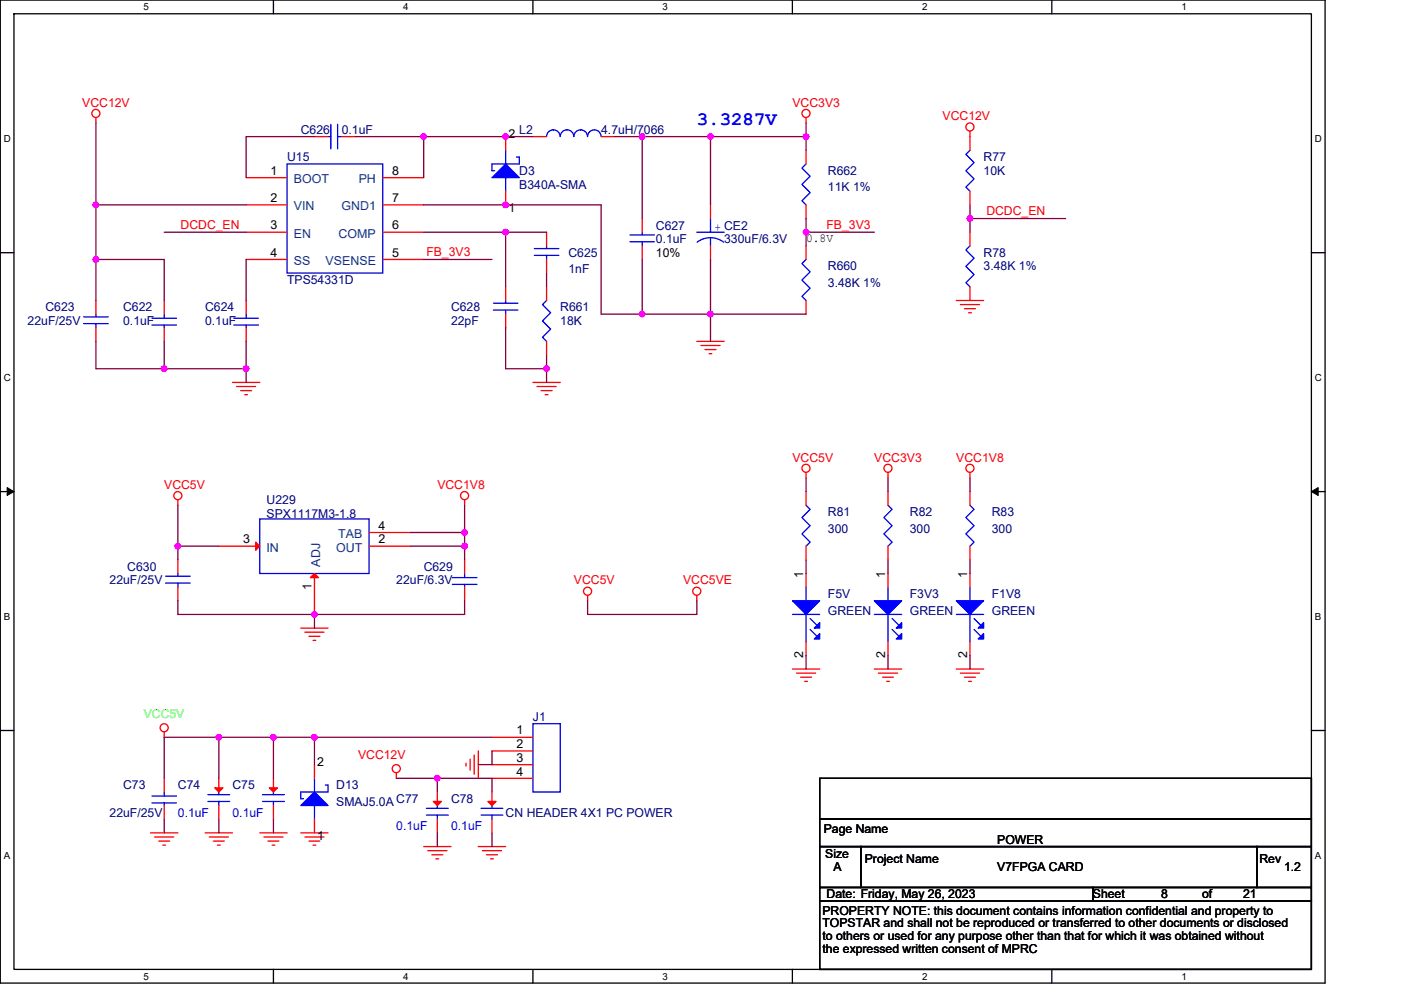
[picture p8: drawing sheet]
<svg xmlns="http://www.w3.org/2000/svg" width="297mm" height="210mm" viewBox="0 0 297 210" stroke-linecap="round" stroke-linejoin="round" font-family="sans-serif">
<path d="M.1 0h280.8v208.5h-280.8zM3 2.9h275v202.7h-275z" fill="none" stroke="#000" stroke-width=".28"/>
<g fill="#fff">
<path d="M30.5 .3h1.1v2.3h-1.1z"/>
<path d="M30.5 205.9h1.1v2.3h-1.1z"/>
</g>
<path d="M58 0v2.9M58 205.6v2.9" fill="none" stroke="#000" stroke-width=".28"/>
<g fill="#fff">
<path d="M85.5 .3h1.1v2.3h-1.1z"/>
<path d="M85.5 205.9h1.1v2.3h-1.1z"/>
</g>
<path d="M113 0v2.9M113 205.6v2.9" fill="none" stroke="#000" stroke-width=".28"/>
<g fill="#fff">
<path d="M140.5 .3h1.1v2.3h-1.1z"/>
<path d="M140.5 205.9h1.1v2.3h-1.1z"/>
</g>
<path d="M168 0v2.9M168 205.6v2.9" fill="none" stroke="#000" stroke-width=".28"/>
<g fill="#fff">
<path d="M195.5 .3h1.2v2.3h-1.2z"/>
<path d="M195.5 205.9h1.2v2.3h-1.2z"/>
</g>
<path d="M223 0v2.9M223 205.6v2.9" fill="none" stroke="#000" stroke-width=".28"/>
<g fill="#fff">
<path d="M250.5 .3h1.2v2.3h-1.2z"/>
<path d="M250.5 205.9h1.2v2.3h-1.2z"/>
<path d="M.8 28.3h1.5v2.3h-1.5z"/>
<path d="M278.8 28.3h1.5v2.3h-1.5z"/>
<path d="M.8 78.9h1.5v2.3h-1.5z"/>
<path d="M278.8 78.9h1.5v2.3h-1.5z"/>
</g>
<path d="M.1 53.6h2.9M278 53.6h2.9" fill="none" stroke="#000" stroke-width=".28"/>
<g fill="#fff">
<path d="M.8 129.6h1.4v2.3h-1.4z"/>
<path d="M278.8 129.6h1.4v2.3h-1.4z"/>
</g>
<path d="M.1 104.3h2.9M278 104.3h2.9" fill="none" stroke="#000" stroke-width=".28"/>
<path d="M1.5 103.4l1.5 .9-1.5 .8zM278 104.3l1.5-.9v1.7z" fill="#000" stroke="#000" stroke-width=".21"/>
<g fill="#fff">
<path d="M.8 180.3h1.4v2.3h-1.4z"/>
<path d="M278.8 180.3h1.4v2.3h-1.4z"/>
</g>
<path d="M.1 154.9h2.9M278 154.9h2.9M173.8 179.6h8.7v8.6h-8.7zM173.8 165.1h104.2v8.7h-104.2zM173.8 173.8h104.2v5.8h-104.2zM182.5 179.6h84v8.6h-84zM266.5 179.6h11.5v8.6h-11.5zM173.8 188.2h57.9v2.9h-57.9zM173.8 191.1h104.2v14.5h-104.2zM231.7 188.2h46.3v2.9h-46.3z" fill="none" stroke="#000" stroke-width=".28"/>
<g fill="none" stroke="#f00" stroke-width=".28">
<path d="M20.3 24.9v1.2M52.2 37.7h8.7M66.7 29h2.9M72.5 29h2.9M81.1 37.7h8.7M107.2 29v2.9M113 29h2.9M127.5 29h2.9M170.9 24.9v1.2M170.9 31.9v2.9M205.7 27.8v4.1M52.2 43.5h8.7"/>
<path d="M52.2 49.3h8.7M52.2 55h8.7M81.1 55h8.7M81.1 49.3h8.7M81.1 43.5h8.7M107.2 40.6v2.9M115.9 49.3v2.9M115.9 55v2.9M136.2 46.4v2.9M136.2 52.2v2.8M150.6 43.5v2.9M150.6 52.2v2.8"/>
<path d="M170.9 52.2v2.8M170.9 43.5v2.9M205.7 40.6v2.9M205.7 49.3v2.9M20.3 63.7v2.9M20.3 69.5v2.9M34.8 69.5v2.9M34.8 63.7v2.9M52.2 69.5v2.9M52.2 63.7v2.9M107.2 60.8v2.9M107.2 66.6v2.9"/>
<path d="M115.9 72.4v2.9M115.9 60.8v2.9M147.7 72.4h5.8M148.6 73.3h4.1M149.5 74.1h2.3M150.3 75h.6M170.9 63.7v2.9M202.8 63.7h5.8M203.6 64.6h4.1M204.5 65.5h2.3M205.4 66.3h.5M205.7 60.8v2.9"/>
<path d="M49.3 81.1h5.8M50.2 82h4M51 82.8h2.3M51.9 83.7h.6M113 81.1h5.8M113.9 82h4M114.7 82.8h2.3M115.6 83.7h.6M37.7 118.7v2.9M37.7 106v1.2M46.4 115.8h8.7M78.2 115.8h8.7"/>
<path d="M78.2 112.9h8.7M98.5 106v1.2M98.5 118.7v2.9M170.9 104.3v2.9M170.9 115.8v2.9M170.9 100.2v1.2M188.3 104.3v2.9M188.3 115.8v2.9M188.3 100.2v1.2M205.7 100.2v1.2M205.7 104.3v2.9M205.7 115.8v2.9"/>
<path d="M37.7 124.5v2.9M63.8 133.2h5.8M64.6 134.1h4.1M65.5 135h2.3M66.4 135.8h.5M66.7 121.6v8.7M98.5 124.5v2.9M124.6 126.3v1.1M147.7 126.3v1.1M170.9 121.6v2.9M170.9 136.1v2.9M188.3 121.6v2.9"/>
<path d="M188.3 136.1v2.9M205.7 121.6v2.9M205.7 136.1v2.9M34.8 155.2v1.2M101.4 159.3v5.8M104.3 156.4h8.7M104.3 159.3h8.7M168 141.9h5.8M168.9 142.8h4M169.8 143.6h2.3M170.6 144.5h.6M185.4 141.9h5.8"/>
<path d="M186.2 142.8h4.1M187.1 143.6h2.3M188 144.5h.6M202.8 141.9h5.8M203.6 142.8h4.1M204.5 143.6h2.3M205.4 144.5h.5M31.9 176.7h5.8M32.8 177.5h4M33.7 178.4h2.3M34.5 179.3h.6M34.8 170.9v2.9"/>
<path d="M34.8 165.1v2.9M43.5 176.7h5.8M44.4 177.5h4M45.2 178.4h2.4M46.1 179.3h.6M46.4 170.9v2.9M46.4 165.1v2.9M55.1 176.7h5.8M55.9 177.5h4.1M56.8 178.4h2.3M57.7 179.3h.6M58 170.9v2.9"/>
<path d="M58 165.1v2.9M63.8 176.7h5.8M64.6 177.5h4.1M65.5 178.4h2.3M66.4 179.3h.5M66.7 173.8v2.9M66.7 162.2v2.9M84 163.9v1.2M89.8 179.6h5.8M92.7 173.8v2.9M92.7 168v2.9M98.8 161.9v.6"/>
<path d="M99.7 161v2.3M100.5 160.1v4.1M101.4 179.6h5.8M104.3 173.8v2.9M104.3 168v2.9M104.3 162.2h8.7M104.3 165.1h8.7M90.7 180.4h4.1M91.6 181.3h2.3M92.4 182.2h.6M102.3 180.4h4M103.1 181.3h2.4"/>
<path d="M104 182.2h.6"/>
<circle cx="20.3" cy="24.1" r=".86"/>
<circle cx="170.9" cy="24.1" r=".86"/>
<circle cx="205.6" cy="26.9" r=".86"/>
<circle cx="170.9" cy="99.3" r=".86"/>
<circle cx="188.3" cy="99.3" r=".86"/>
<circle cx="205.6" cy="99.3" r=".86"/>
<circle cx="37.7" cy="105.1" r=".86"/>
<circle cx="98.5" cy="105.1" r=".86"/>
<circle cx="124.6" cy="125.4" r=".86"/>
<circle cx="147.7" cy="125.4" r=".86"/>
<circle cx="34.8" cy="154.4" r=".86"/>
<circle cx="84" cy="163" r=".86"/>
</g>
<g fill="none" stroke="#00f" stroke-width=".28">
<path d="M60.9 34.8h20.2v23.1h-20.2zM69.6 29h.5M70.1 26.4v5.2M71.6 29h.9M71.6 26.4v5.2M107.2 31.9v2.9M107.2 37.7v2.9M109.5 33.3h.6v1.5h-5.8v1.4h.6M121.7 29a1.45 1.45 0 0 0-1.5-1.5 1.45 1.45 0 0 0-1.4 1.5 1.45 1.45 0 0 0-1.5-1.5 1.42 1.42 0 0 0-1.4 1.5M127.4 29a1.44 1.44 0 0 0-1.4-1.5 1.44 1.44 0 0 0-1.4 1.5 1.45 1.45 0 0 0-1.5-1.5 1.42 1.42 0 0 0-1.4 1.5M170.9 34.8l-.9 .8 1.8 1.8-1.8 1.7 1.8 1.8-1.8 1.7 .9 .9M205.7 31.9l-.9 .8 1.7 1.8-1.7 1.7 1.7 1.8-1.7 1.7 .9 .9"/>
<path d="M113.3 54.2h5.2M113.3 52.7h5.2M115.9 52.2v.5M115.9 54.2v.8M133.6 51.3h5.2M133.6 49.8h5.2M136.2 49.3v.5M136.2 51.3v.9M147.7 49.3h5.8M147.8 51.4a4.6 4.6 0 0 1 5.6 0M150.6 50.4v1.8M150.6 46.4v2.9"/>
<path d="M170.9 55l-.9 .9 1.8 1.8-1.8 1.7 1.8 1.7-1.8 1.8 .9 .8M205.7 52.2l-.9 .8 1.7 1.8-1.7 1.7 1.7 1.7-1.7 1.8 .9 .8M17.7 68.6h5.2M17.7 67.2h5.2M20.3 68.6v.9M20.3 66.6v.6M32.2 67.5h5.2M32.2 68.9h5.2M34.8 68.9v.6M34.8 66.6v.9M49.6 67.5h5.2M49.6 68.9h5.2"/>
<path d="M52.2 68.9v.6M52.2 66.6v.9M104.6 65.8h5.2M104.6 64.3h5.2M107.2 63.7v.6M107.2 65.8v.8M115.9 63.7l-.9 .9 1.8 1.7-1.8 1.8 1.8 1.7-1.8 1.7 .9 .9M55.1 110.1h23.1v11.5h-23.1zM170.9 107.2l.9 .8-1.8 1.8 1.8 1.7-1.8 1.7 1.8 1.8-.9 .8M188.3 107.2l.8 .8-1.7 1.8 1.7 1.7-1.7 1.7 1.7 1.8-.8 .8M205.7 107.2l.8 .8-1.7 1.8 1.7 1.7-1.7 1.7 1.7 1.8-.8 .8M35.1 123.7h5.2"/>
<path d="M35.1 122.2h5.2M37.7 121.6v.6M37.7 123.7v.8M95.9 122.5h5.2M95.9 124h5.2M98.5 124v.5M98.5 121.6v.9M168 130.3h5.8M170.9 124.5v2.9M170.9 130.3v5.8M171.8 131.2l1.4 1.5M171.8 133.5l1.4 1.5"/>
<path d="M185.4 130.3h5.8M188.3 124.5v2.9M188.3 130.3v5.8M189.1 131.2l1.5 1.5M189.1 133.5l1.5 1.5M202.8 130.3h5.8M205.7 124.5v2.9M205.7 130.3v5.8M206.5 131.2l1.5 1.5M206.5 133.5l1.5 1.5M113 153.5h5.8v14.5h-5.8zM32.2 168.8h5.2"/>
<path d="M32.2 170.3h5.2M34.8 170.3v.6M34.8 168v.8M44.1 170h4.6M44.1 168.6h4.6M46.4 168v.6M46.4 170v.9M55.7 170h4.6M55.7 168.6h4.6M58 168v.6M58 170v.9M66.7 165.1v2.9"/>
<path d="M66.7 170.9v2.9M69 166.5h.6v1.5h-5.8v1.4h.5M90.4 171.4h4.6M90.4 172.9h4.6M92.7 170.9v.6M92.7 172.9v.9M102 172.9h4.6M102 171.4h4.6M104.3 170.9v.6M104.3 172.9v.9"/>
</g>
<g fill="#f00" stroke="#f00" stroke-width=".28">
<path d="M103.4 170h1.8l-.9 .9z"/>
<path d="M91.9 170h1.7l-.9 .9z"/>
<path d="M54.2 115l.9 .8-.9 .9z"/>
<path d="M65.8 122.5l.9-.9 .8 .9z"/>
<path d="M45.5 167.1h1.8l-.9 .9z"/>
<path d="M57.1 167.1h1.7l-.8 .9z"/>
</g>
<g fill="#00f" stroke="#00f" stroke-width=".28">
<path d="M63.8 170.9l2.9-2.9 2.9 2.9z" fill-rule="evenodd"/>
<path d="M202.8 127.4h5.8l-2.9 2.9z" fill-rule="evenodd"/>
<path d="M208.6 132.1v1.1h-1.2z" fill-rule="evenodd"/>
<path d="M207.4 135.5l1.2-1.1v1.1z" fill-rule="evenodd"/>
<path d="M107.2 34.8l2.9 2.9h-5.8z" fill-rule="evenodd"/>
<path d="M185.4 127.4h5.8l-2.9 2.9z" fill-rule="evenodd"/>
<path d="M191.2 132.1v1.1h-1.2z" fill-rule="evenodd"/>
<path d="M190 135.5l1.2-1.1v1.1z" fill-rule="evenodd"/>
<path d="M168 127.4h5.8l-2.9 2.9z" fill-rule="evenodd"/>
<path d="M173.8 132.1v1.1h-1.2z" fill-rule="evenodd"/>
<path d="M172.6 135.5l1.2-1.1v1.1z" fill-rule="evenodd"/>
</g>
<g fill="none" stroke="#800040" stroke-width=".28">
<path d="M20.3 26.1v17.4M66.7 29h-14.5v8.7M75.4 29h14.4M89.8 29h23.2M89.8 29v8.7M130.4 29h5.8M136.2 29v17.4M136.2 29h14.4v14.5M150.6 29h20.3M170.9 26.1v2.9M170.9 29v2.9M20.3 43.5v11.5"/>
<path d="M20.3 43.5h31.9M20.3 55v8.7M20.3 55h14.5v8.7M34.8 49.3h17.4M52.2 55v8.7M89.8 55h14.5M89.8 43.5h37.7v23.1h8.7M89.8 49.3h17.4M107.2 49.3v11.5M107.2 49.3h8.7M115.9 57.9v2.9M136.2 55v11.6"/>
<path d="M150.6 55v11.6M170.9 49.3v2.9M170.9 46.4v2.9M170.9 49.3h14.5M205.7 43.5v2.9M205.7 46.4v2.9M205.7 46.4h20.2M20.3 72.4v5.8h14.5M34.8 78.2h17.4M34.8 72.4v5.8M52.2 72.4v5.8M52.2 78.2v2.9"/>
<path d="M107.2 69.5v8.7h8.7M115.9 78.2v2.9M115.9 75.3v2.9M136.2 66.6h14.4M150.6 66.6v5.8M150.6 66.6h20.3M37.7 107.2v11.5M37.7 115.8h8.7M86.9 115.8h11.6M86.9 112.9h11.6M98.5 107.2v5.7M98.5 112.9v2.9"/>
<path d="M98.5 115.8v2.9M170.9 118.7v2.9M170.9 101.4v2.9M188.3 118.7v2.9M188.3 101.4v2.9M205.7 118.7v2.9M205.7 101.4v2.9M37.7 127.4v2.9h29M66.7 130.3v2.9M98.5 127.4v2.9h-31.8M124.6 127.4v2.9h23.1v-2.9M170.9 139v2.9"/>
<path d="M188.3 139v2.9M205.7 139v2.9M46.4 156.4v8.7M46.4 156.4h11.6M46.4 156.4h-11.6v8.7M58 156.4v8.7M58 156.4h8.7M66.7 156.4v5.8M66.7 156.4h37.6M104.3 159.3v2.9h-2.9M34.8 173.8v2.9M46.4 173.8v2.9"/>
<path d="M58 173.8v2.9M84 165.1h8.7v2.9M92.7 176.7v2.9M92.7 165.1h11.6v2.9M104.3 176.7v2.9"/>
</g>
<g fill="#f0f" stroke="#f0f" stroke-width=".28">
<circle cx="92.7" cy="165.1" r=".57"/>
<circle cx="46.4" cy="156.4" r=".57"/>
<circle cx="58" cy="156.4" r=".57"/>
<circle cx="205.6" cy="46.3" r=".57"/>
<circle cx="66.7" cy="156.4" r=".57"/>
<circle cx="170.9" cy="29" r=".57"/>
<circle cx="170.9" cy="49.2" r=".57"/>
<circle cx="150.6" cy="66.6" r=".57"/>
<circle cx="136.1" cy="66.6" r=".57"/>
<circle cx="150.6" cy="29" r=".57"/>
<circle cx="136.1" cy="29" r=".57"/>
<circle cx="20.3" cy="55" r=".57"/>
<circle cx="20.3" cy="43.5" r=".57"/>
<circle cx="107.2" cy="29" r=".57"/>
<circle cx="107.2" cy="43.5" r=".57"/>
<circle cx="89.8" cy="29" r=".57"/>
<circle cx="34.8" cy="78.2" r=".57"/>
<circle cx="52.2" cy="78.2" r=".57"/>
<circle cx="107.2" cy="49.2" r=".57"/>
<circle cx="115.9" cy="78.2" r=".57"/>
<circle cx="66.7" cy="130.3" r=".57"/>
<circle cx="98.5" cy="115.8" r=".57"/>
<circle cx="98.5" cy="112.9" r=".57"/>
<circle cx="37.7" cy="115.8" r=".57"/>
</g>
<text font-size="4" fill="#00f" x="147.7" y="26.6">3.3287V</text>
<g font-size="2.6" fill="#f00">
<text x="17.4" y="22.6">VCC12V</text>
<text x="168" y="22.6">VCC3V3</text>
<text x="199.9" y="25.5">VCC12V</text>
<text x="209.1" y="45.7">DCDC_EN</text>
<text x="38.3" y="48.6">DCDC_EN</text>
<text x="175.2" y="48.6">FB_3V3</text>
<text x="90.4" y="54.4">FB_3V3</text>
<text x="168" y="97.9">VCC5V</text>
<text x="185.4" y="97.9">VCC3V3</text>
<text x="202.8" y="97.9">VCC1V8</text>
<text x="34.8" y="103.7">VCC5V</text>
<text x="92.7" y="103.7">VCC1V8</text>
<text x="121.7" y="124">VCC5V</text>
<text x="144.8" y="124">VCC5VE</text>
<text x="75.9" y="161">VCC12V</text>
</g>
<g font-size="2.6" fill="#000080">
<text x="63.8" y="28.4">C626</text>
<text x="72.4" y="28.4">0.1uF</text>
<text x="110.1" y="28.4">L2</text>
<text x="127.5" y="28.4">4.7uH/7066</text>
<text x="60.9" y="34.2">U15</text>
<text x="208.6" y="34.2">R77</text>
<text x="110.1" y="37.1">D3</text>
<text x="110.1" y="40">B340A-SMA</text>
<text x="175.5" y="37.1">R662</text>
<text x="175.5" y="40.6">11K 1%</text>
<text x="208.6" y="37.1">10K</text>
<text x="139.1" y="48.7">C627</text>
<text x="139.1" y="51.6">0.1uF</text>
<text x="153.5" y="51.6">330uF/6.3V</text>
<text x="120.5" y="54.5">C625</text>
<text x="120.5" y="58">1nF</text>
<text x="175.5" y="57.4">R660</text>
<text x="208.6" y="54.5">R78</text>
<text x="208.6" y="57.4">3.48K 1%</text>
<text x="60.9" y="60.3">TPS54331D</text>
<text x="175.5" y="60.9">3.48K 1%</text>
<text x="5.9" y="69">22uF/25V</text>
<text x="9.6" y="66.1">C623</text>
<text x="26.1" y="66.1">C622</text>
<text x="26.1" y="69">0.1uF</text>
<text x="43.5" y="66.1">C624</text>
<text x="43.5" y="69">0.1uF</text>
<text x="95.6" y="66.1">C628</text>
<text x="95.6" y="69">22pF</text>
<text x="118.8" y="66.1">R661</text>
<text x="118.8" y="69">18K</text>
<text x="56.5" y="106.9">U229</text>
<text x="56.5" y="109.8">SPX1117M3-1.8</text>
<text x="175.5" y="109.5">R81</text>
<text x="175.5" y="113">300</text>
<text x="192.9" y="109.5">R82</text>
<text x="192.9" y="113">300</text>
<text x="210.3" y="109.5">R83</text>
<text x="210.3" y="113">300</text>
<text x="23.2" y="124">22uF/25V</text>
<text x="27" y="121.1">C630</text>
<text x="84" y="124">22uF/6.3V</text>
<text x="89.8" y="121.1">C629</text>
<text x="175.5" y="126.9">F5V</text>
<text x="175.5" y="130.3">GREEN</text>
<text x="192.9" y="126.9">F3V3</text>
<text x="192.9" y="130.3">GREEN</text>
<text x="210.3" y="126.9">F1V8</text>
<text x="210.3" y="130.3">GREEN</text>
<text x="113" y="152.9">J1</text>
<text x="26.1" y="167.4">C73</text>
<text x="37.7" y="167.4">C74</text>
<text x="49.3" y="167.4">C75</text>
<text x="71.3" y="167.4">D13</text>
<text x="23.2" y="173.2">22uF/25V</text>
<text x="71.3" y="170.9">SMAJ5.0A C77</text>
<text x="95.6" y="170.3">C78</text>
<text x="107.2" y="173.2">CN HEADER 4X1 PC POWER</text>
</g>
<g font-size="2.6">
<text x="107.8" y="29.3">2</text>
<text x="57.4" y="37.1">1</text>
<text x="83.2" y="37.1">8</text>
<text x="57.4" y="42.9">2</text>
<text x="83.2" y="42.9">7</text>
<text x="107.8" y="44.9">1</text>
<text x="57.4" y="48.7">3</text>
<text x="83.2" y="48.7">6</text>
<text x="170.9" y="51.4">0.8V</text>
<text x="57.4" y="54.4">4</text>
<text x="83.2" y="54.4">5</text>
<text x="139.1" y="54.5">10%</text>
<text x="80.3" y="112.4">4</text>
<text x="51.6" y="115.3">3</text>
<text x="80.3" y="115.3">2</text>
<text x="66.1" y="125.1" transform="rotate(-90 66.1 125.1)">1</text>
<text x="170.3" y="122.5" transform="rotate(-90 170.3 122.5)">1</text>
<text x="187.7" y="122.5" transform="rotate(-90 187.7 122.5)">1</text>
<text x="205.1" y="122.5" transform="rotate(-90 205.1 122.5)">1</text>
<text x="170.3" y="139.6" transform="rotate(-90 170.3 139.6)">2</text>
<text x="187.7" y="139.6" transform="rotate(-90 187.7 139.6)">2</text>
<text x="205.1" y="139.6" transform="rotate(-90 205.1 139.6)">2</text>
<text x="109.5" y="155.8">1</text>
<text x="109.5" y="158.7">2</text>
<text x="109.5" y="161.6">3</text>
<text x="67.3" y="162.5">2</text>
<text x="109.5" y="164.5">4</text>
<text x="67.3" y="178.1">1</text>
<text x="174.7" y="176.7">Page Name</text>
<text x="211.5" y="179">POWER</text>
<text x="175" y="181.9">Size</text>
<text x="176.7" y="184.8">A</text>
<text x="183.4" y="183">Project Name</text>
<text x="211.5" y="184.8">V7FPGA CARD</text>
<text x="267" y="183">Rev</text>
<text x="272.2" y="184.8">1.2</text>
<text x="175.3" y="190.6">Date: Friday, May 26, 2023</text>
<text x="231.7" y="190.6">Sheet</text>
<text x="246.2" y="190.6">8</text>
<text x="254.9" y="190.6">of</text>
<text x="263.6" y="190.6">21</text>
<text x="174.4" y="194">PROPERTY NOTE: this document contains information confidential and property to</text>
<text x="174.4" y="196.7">TOPSTAR and shall not be reproduced or transferred to other documents or disclosed</text>
<text x="174.4" y="199.4">to others or used for any purpose other than that for which it was obtained without</text>
<text x="174.4" y="202.1">the expressed written consent of MPRC</text>
</g>
<g font-size="2.6" fill="#004080">
<text x="62.3" y="38.8">BOOT</text>
<text x="76" y="38.8">PH</text>
<text x="62.3" y="44.6">VIN</text>
<text x="72.4" y="44.6">GND1</text>
<text x="62.3" y="50.4">EN</text>
<text x="71.8" y="50.4">COMP</text>
<text x="62.3" y="56.2">SS</text>
<text x="69" y="56.2">VSENSE</text>
<text x="56.5" y="117">IN</text>
<text x="71.2" y="117">OUT</text>
<text x="71.7" y="114.1">TAB</text>
<text x="67.9" y="120.2" transform="rotate(-90 67.9 120.2)">ADJ</text>
</g>
<g font-size="2.6" fill="#00f">
<text x="151.5" y="49">+ CE2</text>
<text x="37.7" y="173.2">0.1uF</text>
<text x="49.3" y="173.2">0.1uF</text>
<text x="84" y="176.1">0.1uF</text>
<text x="95.6" y="176.1">0.1uF</text>
</g>
<text font-size="2.6" fill="#0f0" x="30.5" y="152.3">VCC5V</text>
<g font-size="2.1">
<text x="30.5" y="2.2">5</text>
<text x="85.5" y="2.2">4</text>
<text x="140.5" y="2.2">3</text>
<text x="195.5" y="2.2">2</text>
<text x="250.5" y="2.2">1</text>
<text x=".8" y="30.1">D</text>
<text x="278.8" y="30.1">D</text>
<text x=".8" y="80.8">C</text>
<text x="278.8" y="80.8">C</text>
<text x=".8" y="131.4">B</text>
<text x="278.8" y="131.4">B</text>
<text x=".8" y="182.1">A</text>
<text x="278.8" y="182.1">A</text>
<text x="30.5" y="207.8">5</text>
<text x="85.5" y="207.8">4</text>
<text x="140.5" y="207.8">3</text>
<text x="195.5" y="207.8">2</text>
<text x="250.5" y="207.8">1</text>
</g>
</svg>
